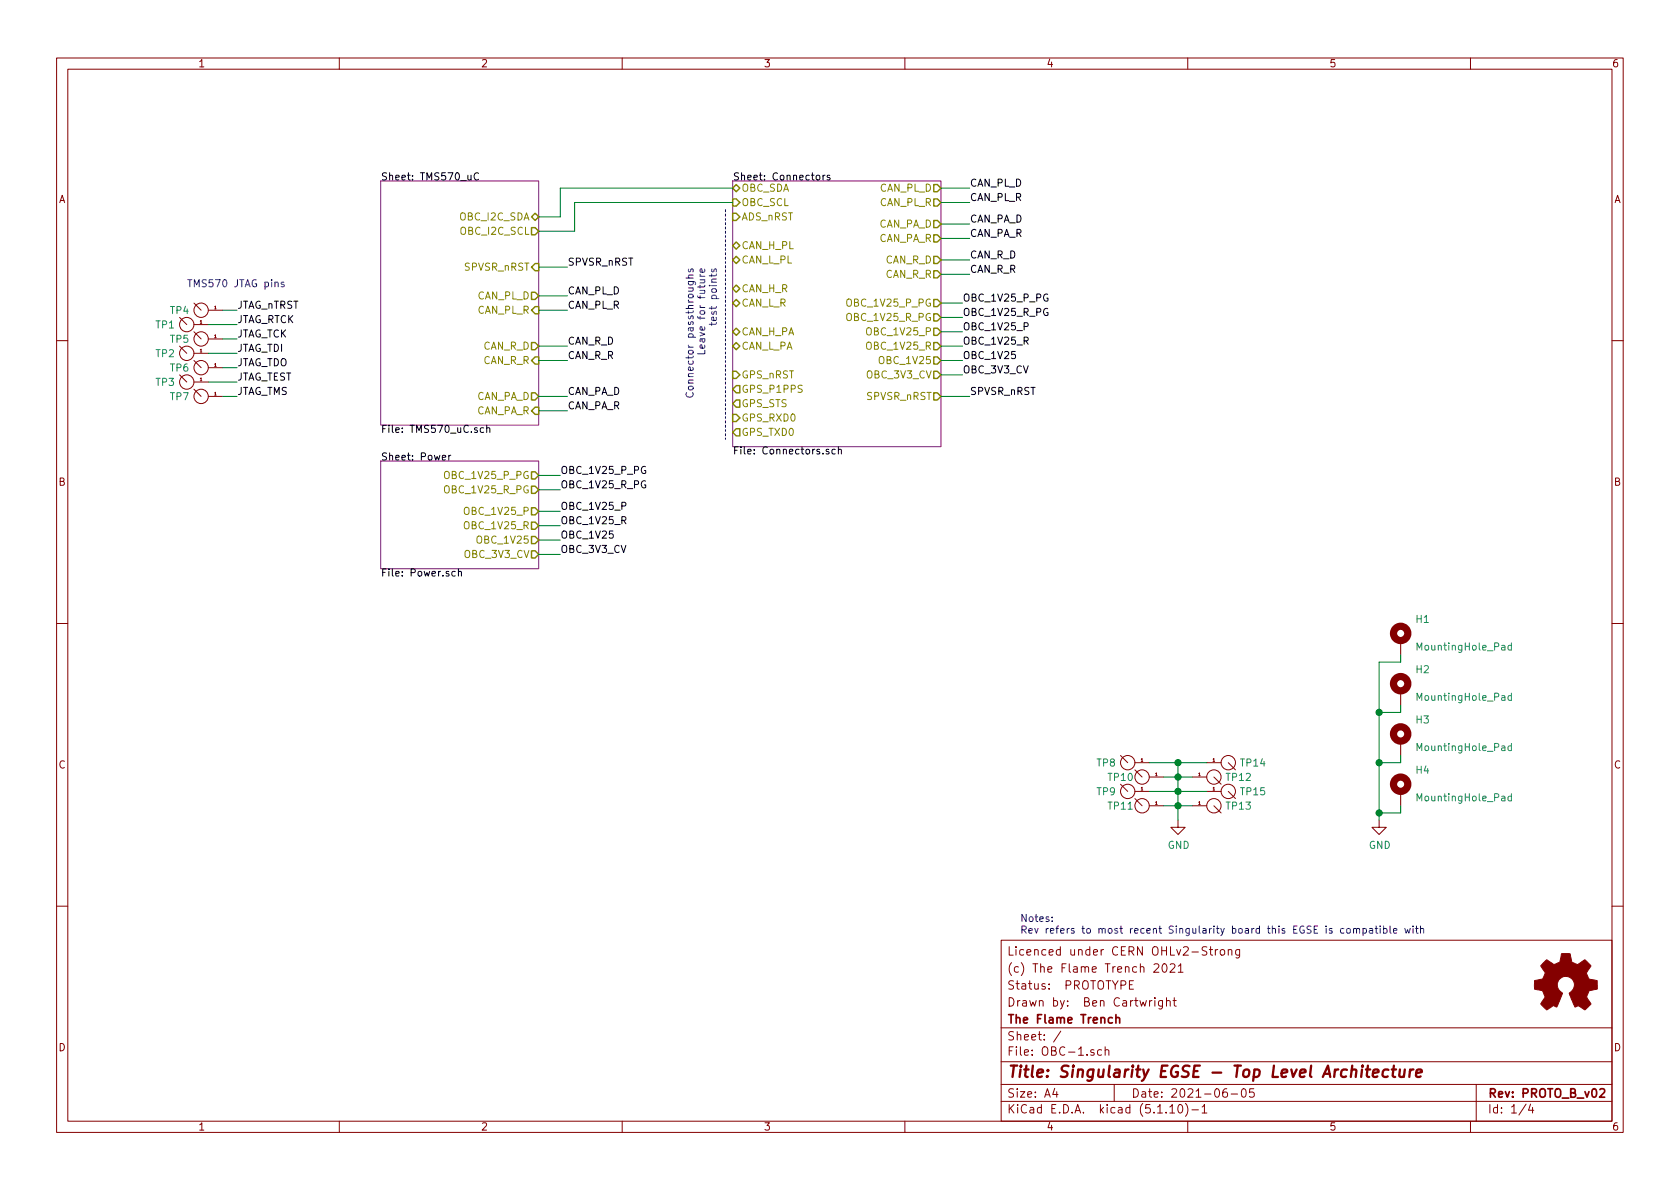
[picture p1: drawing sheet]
<svg xmlns="http://www.w3.org/2000/svg" width="297mm" height="210mm" viewBox="0 0 297 210" stroke-linecap="round" stroke-linejoin="round" font-family="sans-serif">
<g fill="none" stroke="#840000" stroke-width=".18">
<path d="M10 10.3h277v189.9h-277zM12 12.2h273v186.1h-273zM60 10.3v1.9M110 10.3v1.9M160 10.3v1.9M210 10.3v1.9M260 10.3v1.9M31.7 56.1l1.3 1.3M34.3 58.7l1.3 1.2M34.3 57.4h2.5M34.3 53.6l1.3 1.3M36.8 59.9h2.6"/>
<path d="M36.8 54.9h2.6M10 60.2h2M31.7 61.2l1.3 1.3M31.7 66.3l1.3 1.3M34.3 63.7l1.3 1.3M34.3 62.5h2.5M34.3 68.8l1.3 1.3M34.3 67.6h2.5M36.8 70.1h2.6M36.8 65h2.6M285 60.2h2M10 110.3h2"/>
<path d="M247.6 113.3v2.5M285 110.3h2M198.1 133.6l1.3 1.3M198.1 138.7l1.3 1.2M200.7 139.9h2.5M200.7 134.9h2.5M200.7 136.1l1.2 1.3M203.2 137.4h2.5M210.8 137.4h2.6M213.4 139.9h2.5M213.4 134.9h2.5M214.6 137.4l1.3 1.3"/>
<path d="M217.2 139.9l1.2 1.3M217.2 134.9l1.2 1.2M247.6 122.2v2.5M247.6 131.1v2.5M247.6 139.9v2.6M200.7 141.2l1.2 1.3M203.2 142.5h2.5M208.3 145v1.3h1.2l-1.2 1.3-1.3-1.3h1.3M210.8 142.5h2.6M214.6 142.5l1.3 1.3M243.8 145v1.3h1.3l-1.3 1.3-1.2-1.3h1.2M10 160.2h2"/>
<path d="M177 166.3h108v32h-108zM199.7 174.1h.5M200.4 173.4h-.7v1.5h.7M203.3 176.9v1M203.7 176.9l-.4 .3M204 170.6l.3-.2h.3l.3 .5-.9 1h.9M204.2 176.4v.2M204.2 176.9v1M205.5 176.9v1.2l-.2 .3h-.4M205.5 177l-.4-.1-.3 .3 .1 .6 .2 .1 .4-.1M205.6 170.6l.2-.2a.81 .81 0 0 1 .6 .6 .81 .81 0 0 1-.3 .9h-.1a.79 .79 0 0 1-.4-1.3zM206.2 177.1l.1-.1a.37 .37 0 0 1 .6 .1v.8"/>
<path d="M206.2 176.4v1.5M206.9 170.6l.2-.2h.4l.2 .5-.9 1h.9M207.4 176.9h.6M207.6 176.4v1.3l.4 .2M208.3 170.9l.5-.5v1.5M208.3 171.9h.9M213.4 167.5l-.6-.1-.2 .2v.4l.7 .3 .1 .3-.3 .3-.6-.1M213.8 167.9h.6M214 167.4v1.3l.4 .2M214.9 167.9v1M215.3 167.9l-.4 .3M215.8 168l.2-.1 .5 .1v.8l-.2 .1-.5-.1z"/>
<path d="M217.2 168l.2-.1 .4 .1v.9M217.2 167.9v1M219.2 167.9v1.2l-.3 .3-.4-.1M219.2 168l-.5-.1-.2 .3 .1 .6h.6M285 160.2h2M60 198.3v1.9M110 198.3v1.9M160 198.3v1.9M177 194.8h108M177 191.8h108M177 187.8h108M177 181.8h108"/>
<path d="M186.5 192.5l-.4 1h1M186.8 193v1M187.6 182.3l-1.3 2M193.4 185.7a.37 .37 0 0 0-.6 .1l.1 .2 .5 .2 .1 .1-.2 .3-.5-.1M194.8 185.7l-.5-.1-.2 .3 .1 .6h.6M195.4 185.7h.1a.37 .37 0 0 1 .6 .1v.8M195.4 185.1v1.5M197 191.8v3M206.8 195.8l.5-.5v1.5M206.8 196.8h.9M208.5 195.4l.1-.1a.8 .8 0 0 1 .5 .8 .8 .8 0 0 1-.5 .7 1 1 0 0 1-.1-1.4zM209.6 195.1a1.71 1.71 0 0 1 0 2.3"/>
<path d="M210 198.3v1.9M210.7 196.3h1.2M212.5 195.8l.5-.5v1.5M212.5 196.8h.9M216.9 192.5a.62 .62 0 0 0-.7 .7l.1 .7 .2 .1 .5-.1v-.5l-.1-.2-.4-.1-.3 .3M217.7 193.5h1.1M219.6 192.7l.4-.2a.94 .94 0 0 1 0 1.5 .82 .82 0 0 1-.4-1.3zM221.7 192.5h-.7l-.1 .7 .2-.1 .5 .1 .2 .2-.1 .5-.2 .1-.6-.1M260 198.3v1.9M261 191.8v6.5M269.8 195.2l-1.2 2M270.6 195.2l-.3 1.1h.9"/>
<path d="M271 195.8v1"/>
<circle cx="33" cy="57.4" r="1.27"/>
<circle cx="35.6" cy="54.9" r="1.27"/>
<circle cx="35.6" cy="59.9" r="1.27"/>
<circle cx="33" cy="62.5" r="1.27"/>
<circle cx="33" cy="67.6" r="1.27"/>
<circle cx="35.6" cy="70.1" r="1.27"/>
<circle cx="35.6" cy="65" r="1.27"/>
<circle cx="199.4" cy="134.9" r="1.27"/>
<circle cx="199.4" cy="139.9" r="1.27"/>
<circle cx="201.9" cy="137.4" r="1.27"/>
<circle cx="214.6" cy="137.4" r="1.27"/>
<circle cx="217.2" cy="139.9" r="1.27"/>
<circle cx="217.2" cy="134.9" r="1.27"/>
<circle cx="201.9" cy="142.5" r="1.27"/>
<circle cx="214.6" cy="142.5" r="1.27"/>
</g>
<path d="M197.3 179.4v1.5M196.7 180l-.5-.1-.2 .3 .1 .6h.6M197.3 180.1l.1-.1a.37 .37 0 0 1 .6 .1v.8M282.9 192.7l.2-.2h.3l.3 .2v.3v.2l-.9 .8h.9" fill="none" stroke="#840000" stroke-width=".3"/>
<path d="M242.7 189.8l1-.2v-.4l-.6-.1-.3 .3v.9l.2 .1 .5-.1M245.5 189.2a.68 .68 0 0 0-1 .3v.8l.3 .1 .6-.1M246.1 189.1h.7M246.5 188.4l-.3 1.8 .1 .1 .4 .1M247.5 189.1l-.1 1.2a.59 .59 0 0 0 .8 0M248.4 189.1l-.2 1.3M249.3 189.1l-.1 1.3M249.9 189.1a.55 .55 0 0 0-.6 .4M250.4 189.8l1-.2-.1-.4-.5-.1-.4 .3v.9l.2 .1 .6-.1" fill="none" stroke="#840000" stroke-width=".41"/>
<path d="M67.3 32h27.9v43.2h-27.9zM129.5 32h36.9v47h-36.9zM67.3 81.5h27.9v19.1h-27.9z" fill="none" stroke="#840084" stroke-width=".18"/>
<g fill="none" stroke="#000" stroke-width=".18">
<path d="M84.6 30.7a.6 .6 0 0 0-.8 .4 .6 .6 0 0 0 .6 .7l.2-.1M144.3 31.1l.3-.1h.3l.1 .2-.1 .6h-.3l-.3-.1zM145.5 31v.8M145.9 31h-.3l-.1 .2M146.7 31h-.3l-.2 .2 .1 .1 .4 .2v.3h-.5M85.5 75.7l-.3-.1-.3 .3 .1 .5h.5M86.1 75.8l.1-.2 .3 .1 .1 .8M86.1 75.2v1.3M146.5 79.5l-.3-.1-.2 .2 .1 .2 .4 .1v.3h-.5M147.7 79.5l-.4-.1-.2 .3 .1 .5h.5M148.2 79.6l.2-.2 .3 .1 .1 .8M148.2 79v1.3"/>
<path d="M78.2 80.9l.6-.1-.1-.2-.3-.1-.2 .2 .1 .6h.4M79.3 80.5v.9M79.7 80.5l-.4 .2M80.5 101.1l-.4-.1-.2 .3 .1 .5h.5M81.1 101.2l.1-.2 .3 .1 .1 .8M81.1 100.6v1.3"/>
</g>
<g fill="none" stroke="#848400" stroke-width=".25">
<path d="M94 38.3l.6-.6 .6 .6-.6 .7zM129.5 33.3l.7-.7 .6 .7-.6 .6zM129.5 35.2h.7l.6 .6-.6 .6h-.7zM129.5 37.7h.7l.6 .6-.6 .7h-.7zM165.1 32.6h.6l.7 .7-.7 .6h-.6zM165.1 35.2h.6l.7 .6-.7 .6h-.6zM165.1 39h.6l.7 .6-.7 .7h-.6zM94 51.7h.6l.6 .6-.6 .7h-.6zM94 40.3h.6l.6 .6-.6 .6h-.6zM94.6 54.2h.6v1.3h-.6l-.6-.6zM94.6 46.6h.6v1.3h-.6l-.6-.7zM129.5 46l.7-.7 .6 .7-.6 .6z"/>
<path d="M129.5 51l.7-.6 .6 .6-.6 .7zM129.5 53.6l.7-.6 .6 .6-.6 .6zM129.5 58.7l.7-.7 .6 .7-.6 .6zM130.2 42.8l.6 .6-.6 .7-.7-.7zM165.1 45.3h.6l.7 .7-.7 .6h-.6zM165.1 47.9h.6l.7 .6-.7 .6h-.6zM165.1 41.5h.6l.7 .7-.7 .6h-.6zM165.1 53h.6l.7 .6-.7 .6h-.6zM165.1 55.5h.6l.7 .6-.7 .7h-.6zM165.1 58h.6l.7 .7-.7 .6h-.6zM94 60.6h.6l.6 .6-.6 .6h-.6zM94 69.5h.6l.6 .6-.6 .6h-.6z"/>
<path d="M94.6 63.1h.6v1.3h-.6l-.6-.7zM94.6 72h.6v1.3h-.6l-.6-.7zM129.5 61.2l.7-.6 .6 .6-.6 .6zM129.5 65.7h.7l.6 .6-.6 .6h-.7zM129.5 73.3h.7l.6 .6-.6 .6h-.7zM130.2 70.7h.6v1.3h-.6l-.7-.6zM130.2 68.2h.6v1.3h-.6l-.7-.7zM130.2 75.8h.6v1.3h-.6l-.7-.7zM165.1 60.6h.6l.7 .6-.7 .6h-.6zM165.1 63.1h.6l.7 .6-.7 .7h-.6zM165.1 65.7h.6l.7 .6-.7 .6h-.6zM165.1 69.5h.6l.7 .6-.7 .6h-.6z"/>
<path d="M94 83.4h.6l.6 .7-.6 .6h-.6zM94 86h.6l.6 .6-.6 .6h-.6zM94 89.8h.6l.6 .6-.6 .7h-.6zM94 92.3h.6l.6 .7-.6 .6h-.6zM94 94.9h.6l.6 .6-.6 .6h-.6zM94 97.4h.6l.6 .6-.6 .7h-.6z"/>
</g>
<path d="M272.9 170.2l.6-.5 .9 .6a.62 .62 0 0 0 1 0l.2-.1a1.62 1.62 0 0 0 .4-1.3l.1-.3 1.5 .1 .2 .7a.74 .74 0 0 0 .6 1l.5 .2 1.3-.9 1.1 1.1-.4 .6a.75 .75 0 0 0-.2 1.2l.2 .5 1.5 .3v1.5l-1.4 .3-.1 .1a1.23 1.23 0 0 0-.3 1.2l.7 1-.1 .2-1 .9-.8-.6a.54 .54 0 0 0-.9 .1l-1-2.4a2.33 2.33 0 0 0 .8-1.9 1.54 1.54 0 0 0-2.5-.7 1.54 1.54 0 0 0 .5 2.5l-1.1 2.5a.69 .69 0 0 0-1.1 .1l-.6 .4-1.1-1.1 .8-1.2-.2-.5a.71 .71 0 0 0-.9-.7l-.8-.2v-1.5l.5-.1a1.11 1.11 0 0 0 1.2-.7 .72 .72 0 0 0-.2-1.2l-.4-.6z" fill="#840000" stroke="#840000" stroke-width=".18"/>
<g fill="none" stroke="#840000" stroke-width="1.3">
<circle cx="247.6" cy="112" r="1.27"/>
<circle cx="247.6" cy="120.9" r="1.27"/>
<circle cx="247.6" cy="138.7" r="1.27"/>
<circle cx="247.6" cy="129.8" r="1.27"/>
</g>
<path d="M267.2 114.2l-.3-.1-.3 .2 .2 .6h.4M267.2 113.7v1.3M267.2 123.1l-.3-.1-.3 .2 .2 .6h.4M267.2 131.9h-.3l-.3 .2 .2 .6h.4M267.2 122.6v1.2M267.2 131.5v1.2M267.2 140.8h-.3l-.3 .2 .2 .6h.4M267.2 140.4v1.2" fill="none" stroke="#008484" stroke-width=".18"/>
<path d="M128.3 37.1v40.6" fill="none" stroke="#0000c2" stroke-width=".18" stroke-dasharray=".4 .4"/>
<g fill="none" stroke="#008400" stroke-width=".18">
<path d="M129.5 33.3h-30.4v5h-3.9M129.5 35.8h-27.9v5.1h-6.4M166.4 33.3h5M166.4 35.8h5M166.4 39.6h5M36.8 57.4h5.1M39.4 54.9h2.5M39.4 59.9h2.5M95.2 47.2h5.1M95.2 52.3h5.1M95.2 54.9h5.1M166.4 48.5h5"/>
<path d="M166.4 46h5M166.4 58.7h3.8M166.4 56.1h3.8M166.4 53.6h3.8M166.4 42.2h5M36.8 62.5h5.1M36.8 67.6h5.1M39.4 70.1h2.5M39.4 65h2.5M95.2 70.1h5.1M95.2 72.6h5.1M95.2 63.7h5.1"/>
<path d="M95.2 61.2h5.1M166.4 70.1h5M166.4 63.7h3.8M166.4 61.2h3.8M166.4 66.3h3.8M95.2 95.5h3.9M95.2 93h3.9M95.2 90.4h3.9M95.2 84.1h3.9M95.2 86.6h3.9M95.2 98h3.9M247.6 115.8v1.3h-3.8v27.9"/>
<path d="M203.2 139.9h10.2M203.2 134.9h10.2M205.7 137.4h5.1M208.3 134.9v10.1M247.6 124.7v1.3h-3.8M247.6 133.6v1.3h-3.8M205.7 142.5h5.1M247.6 142.5v1.3h-3.8"/>
</g>
<g fill="none" stroke="#0000c2" stroke-width=".18">
<path d="M48.6 50l.2-.1h.3l.1 .8M50.2 49.9h-.3l-.2 .2 .1 .1 .4 .2v.3h-.5M121.8 47.6l-.1 .3 .2 .2 .2-.1 .1-.4h.3v.5M124.6 47.6v.4l-.2 .2-.6-.1v-.5l.3-.1 .1 .7M125.8 57v.5M125.9 47.6l-.1 .3 .2 .2 .2-.1 .1-.4h.3v.5M126.7 57l-.2 .3h-1.1M121.4 69.4a.6 .6 0 0 0 .4 .9 .6 .6 0 0 0 .8-.6l-.2-.3M121.8 68.4l.6-.1 .2 .2-.1 .3-.2 .2-.5-.1-.1-.2zM124.6 61v.4l-.2 .2-.6-.1v-.5h.3l.1 .6M124.6 61.9v.7h-1.3M186 162.8v.2"/>
<path d="M186 162.2v.1M237.6 164.2h-.3l-.3 .2 .1 .6h.5M238.2 164.3l.1-.1 .4 .1 .1 .5-.2 .2h-.3l-.1-.1zM239.3 164.3l.2-.1h.3l.1 .8M239.3 164.2v.8M239.9 164.4l.1-.2h.3l.1 .8M241 164.2h.4l.2 .2-.1 .6h-.5M241 164.2v1.2M242.1 164.2h.5l.1 .8M242.7 164.5h-.4l-.2 .2v.3h.6M243.1 164.2h.5M243.3 163.7v1.1l.3 .2"/>
<path d="M244 163.7v.2M244 164.2v.8M244.6 164.2h.4l.2 .2-.1 .6h-.5M244.6 163.7v1.3M245.8 163.7v1.1l.1 .2M246.4 164.6l.6-.1-.1-.3h-.3l-.2 .2 .1 .6h.4M248.4 164.2l.2 .8 .3-.6 .2 .6 .3-.8M249.8 163.7v.2M249.8 164.2v.8M250.3 164.2h.4M250.4 163.7v1.1l.3 .2M251.2 164.3l.1-.1h.3l.1 .8"/>
<path d="M251.2 163.7v1.3"/>
</g>
<g fill="#008400" stroke="#008400" stroke-width=".25">
<circle cx="208.3" cy="134.9" r=".51"/>
<circle cx="208.3" cy="137.4" r=".51"/>
<circle cx="208.3" cy="139.9" r=".51"/>
<circle cx="208.3" cy="142.5" r=".51"/>
<circle cx="243.8" cy="126" r=".51"/>
<circle cx="243.8" cy="134.9" r=".51"/>
<circle cx="243.8" cy="143.8" r=".51"/>
</g>
<text font-size="2.8" fill="#840000" x="178" y="190.5">Title: Singularity EGSE - Top Level Architecture</text>
<g font-size="2.1" fill="#840000">
<text x="178" y="172">(c) The Flame Trench 2021</text>
<text x="178" y="169">Licenced under CERN OHLv2-Strong</text>
<text x="178" y="178">Drawn by: Ben Cartwright</text>
<text x="178" y="175">Status: PROTOTYPE</text>
<text x="178" y="184">Sheet: /</text>
<text x="178" y="181">The Flame Trench</text>
<text x="178" y="186.7">File: OBC-1.sch</text>
<text x="178" y="196.9">KiCad E.D.A. kicad (5.1.10)-1</text>
<text x="178" y="194.1">Size: A4</text>
<text x="200" y="194.1">Date: 2021-06-05</text>
<text x="263" y="194.1">Rev: PROTO_B_v02</text>
<text x="263" y="196.9">Id: 1/4</text>
</g>
<g font-size="1.8" fill="#840000">
<text x="35" y="11.9">1</text>
<text x="85" y="11.9">2</text>
<text x="135" y="11.9">3</text>
<text x="185" y="11.9">4</text>
<text x="235" y="11.9">5</text>
<text x="285" y="11.9">6</text>
<text x="10.4" y="35.9">A</text>
<text x="285.4" y="35.9">A</text>
<text x="10.4" y="85.9">B</text>
<text x="285.4" y="85.9">B</text>
<text x="10.4" y="135.9">C</text>
<text x="285.4" y="135.9">C</text>
<text x="10.4" y="185.9">D</text>
<text x="285.4" y="185.9">D</text>
<text x="35" y="199.9">1</text>
<text x="85" y="199.9">2</text>
<text x="135" y="199.9">3</text>
<text x="185" y="199.9">4</text>
<text x="235" y="199.9">5</text>
<text x="285" y="199.9">6</text>
</g>
<g font-size="1.8">
<text x="67.3" y="31.9">Sheet: TMS570_uC</text>
<text x="129.5" y="31.9">Sheet: Connectors</text>
<text x="171.4" y="33">CAN_PL_D</text>
<text x="171.4" y="35.6">CAN_PL_R</text>
<text x="171.4" y="41.9">CAN_PA_R</text>
<text x="171.4" y="39.4">CAN_PA_D</text>
<text x="100.3" y="47">SPVSR_nRST</text>
<text x="171.4" y="45.7">CAN_R_D</text>
<text x="100.3" y="52.1">CAN_PL_D</text>
<text x="170.2" y="53.3">OBC_1V25_P_PG</text>
<text x="171.4" y="48.3">CAN_R_R</text>
<text x="41.9" y="59.7">JTAG_TCK</text>
<text x="41.9" y="57.1">JTAG_RTCK</text>
<text x="41.9" y="54.6">JTAG_nTRST</text>
<text x="100.3" y="54.6">CAN_PL_R</text>
<text x="170.2" y="55.9">OBC_1V25_R_PG</text>
<text x="170.2" y="58.4">OBC_1V25_P</text>
<text x="41.9" y="62.2">JTAG_TDI</text>
<text x="41.9" y="64.8">JTAG_TDO</text>
<text x="100.3" y="61">CAN_R_D</text>
<text x="100.3" y="63.5">CAN_R_R</text>
<text x="170.2" y="61">OBC_1V25_R</text>
<text x="170.2" y="63.5">OBC_1V25</text>
<text x="41.9" y="67.3">JTAG_TEST</text>
<text x="41.9" y="69.8">JTAG_TMS</text>
<text x="100.3" y="69.8">CAN_PA_D</text>
<text x="170.2" y="66">OBC_3V3_CV</text>
<text x="171.4" y="69.8">SPVSR_nRST</text>
<text x="67.3" y="76.5">File: TMS570_uC.sch</text>
<text x="100.3" y="72.4">CAN_PA_R</text>
<text x="67.3" y="81.4">Sheet: Power</text>
<text x="99.1" y="83.8">OBC_1V25_P_PG</text>
<text x="129.5" y="80.4">File: Connectors.sch</text>
<text x="99.1" y="86.4">OBC_1V25_R_PG</text>
<text x="99.1" y="90.2">OBC_1V25_P</text>
<text x="99.1" y="92.7">OBC_1V25_R</text>
<text x="99.1" y="95.2">OBC_1V25</text>
<text x="67.3" y="101.9">File: Power.sch</text>
<text x="99.1" y="97.8">OBC_3V3_CV</text>
</g>
<g font-size="1.8" fill="#848400">
<text x="131.1" y="33.9">OBC_SDA</text>
<text x="155.5" y="33.9">CAN_PL_D</text>
<text x="81.3" y="39">OBC_I2C_SDA</text>
<text x="81.5" y="41.5">OBC_I2C_SCL</text>
<text x="131.1" y="36.4">OBC_SCL</text>
<text x="131.1" y="39">ADS_nRST</text>
<text x="155.3" y="40.3">CAN_PA_D</text>
<text x="155.5" y="36.4">CAN_PL_R</text>
<text x="82.1" y="47.9">SPVSR_nRST</text>
<text x="131.1" y="44.1">CAN_H_PL</text>
<text x="131.1" y="46.6">CAN_L_PL</text>
<text x="155.3" y="42.8">CAN_PA_R</text>
<text x="156.5" y="46.6">CAN_R_D</text>
<text x="84.4" y="53">CAN_PL_D</text>
<text x="131.1" y="51.7">CAN_H_R</text>
<text x="156.5" y="49.1">CAN_R_R</text>
<text x="84.4" y="55.5">CAN_PL_R</text>
<text x="131.1" y="54.2">CAN_L_R</text>
<text x="131.1" y="59.3">CAN_H_PA</text>
<text x="150" y="56.8">OBC_1V25_R_PG</text>
<text x="150.1" y="54.2">OBC_1V25_P_PG</text>
<text x="153.6" y="59.3">OBC_1V25_P</text>
<text x="85.4" y="61.8">CAN_R_D</text>
<text x="85.4" y="64.4">CAN_R_R</text>
<text x="131.1" y="61.8">CAN_L_PA</text>
<text x="153.5" y="61.8">OBC_1V25_R</text>
<text x="155.8" y="64.4">OBC_1V25</text>
<text x="84.2" y="70.7">CAN_PA_D</text>
<text x="131.1" y="69.5">GPS_P1PPS</text>
<text x="131.1" y="66.9">GPS_nRST</text>
<text x="153.2" y="70.7">SPVSR_nRST</text>
<text x="153.3" y="66.9">OBC_3V3_CV</text>
<text x="84.2" y="73.3">CAN_PA_R</text>
<text x="131.1" y="72">GPS_STS</text>
<text x="131.1" y="74.5">GPS_RXD0</text>
<text x="131.1" y="77.1">GPS_TXD0</text>
<text x="78.9" y="87.2">OBC_1V25_R_PG</text>
<text x="79" y="84.7">OBC_1V25_P_PG</text>
<text x="82.4" y="93.6">OBC_1V25_R</text>
<text x="82.5" y="91.1">OBC_1V25_P</text>
<text x="82.2" y="98.7">OBC_3V3_CV</text>
<text x="84.7" y="96.1">OBC_1V25</text>
</g>
<g font-size="1.8" fill="#0000c2">
<text x="33" y="50.8">TMS570 JTAG pins</text>
<text x="126.7" y="56.2" transform="rotate(-90 126.7 56.2)">test points</text>
<text x="124.7" y="60.6" transform="rotate(-90 124.7 60.6)">Leave for future</text>
<text x="122.6" y="68.3" transform="rotate(-90 122.6 68.3)">Connector passthroughs</text>
<text x="180.3" y="163">Notes:</text>
<text x="180.3" y="165.1">Rev refers to most recent Singularity board this EGSE is compatible with</text>
</g>
<g font-size="1.8" fill="#008484">
<text x="27.6" y="58.1">TP1</text>
<text x="30.1" y="55.5">TP4</text>
<text x="27.6" y="63.2">TP2</text>
<text x="30.1" y="60.6">TP5</text>
<text x="30.1" y="65.7">TP6</text>
<text x="27.6" y="68.2">TP3</text>
<text x="30.1" y="70.8">TP7</text>
<text x="250.4" y="110.2">H1</text>
<text x="250.4" y="119">H2</text>
<text x="250.9" y="115">MountingHole_Pad</text>
<text x="250.9" y="123.9">MountingHole_Pad</text>
<text x="250.4" y="127.9">H3</text>
<text x="194" y="135.6">TP8</text>
<text x="219.4" y="135.6">TP14</text>
<text x="250.4" y="136.8">H4</text>
<text x="250.9" y="132.8">MountingHole_Pad</text>
<text x="194" y="140.6">TP9</text>
<text x="196" y="138.1">TP10</text>
<text x="196" y="143.2">TP11</text>
<text x="216.9" y="138.1">TP12</text>
<text x="216.9" y="143.2">TP13</text>
<text x="219.4" y="140.6">TP15</text>
<text x="250.9" y="141.7">MountingHole_Pad</text>
<text x="206.5" y="150.1">GND</text>
<text x="242" y="150.1">GND</text>
</g>
<g font-size=".7" fill="#840000">
<text x="35.4" y="57.2">1</text>
<text x="37.9" y="59.7">1</text>
<text x="37.9" y="54.7">1</text>
<text x="35.4" y="62.3">1</text>
<text x="37.9" y="64.8">1</text>
<text x="35.4" y="67.4">1</text>
<text x="37.9" y="69.9">1</text>
<text x="201.8" y="134.7">1</text>
<text x="204.3" y="137.2">1</text>
<text x="211.9" y="137.2">1</text>
<text x="214.5" y="134.7">1</text>
<text x="201.8" y="139.7">1</text>
<text x="204.3" y="142.3">1</text>
<text x="211.9" y="142.3">1</text>
<text x="214.5" y="139.7">1</text>
</g>
</svg>
